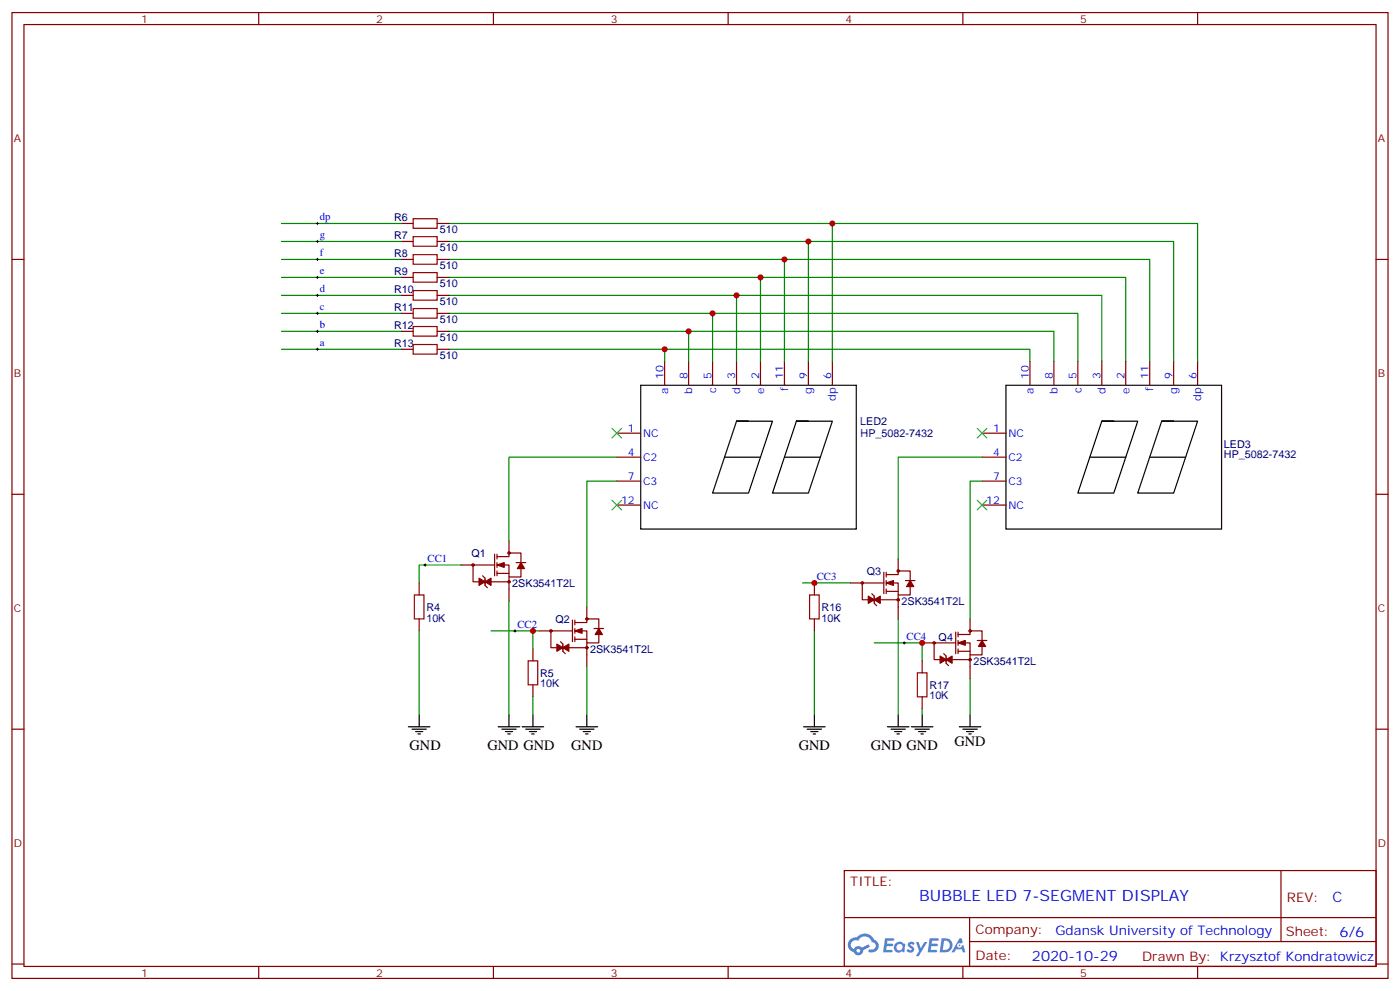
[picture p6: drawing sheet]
<svg xmlns="http://www.w3.org/2000/svg" width="412mm" height="292mm" viewBox="0 0 412 292" stroke-linecap="round" stroke-linejoin="round" font-family="sans-serif">
<g fill="none" stroke="#870000" stroke-width=".35">
<path d="M3.5 3.7h405.4v284.3h-405.4zM7.1 7.2h398.2v277.3h-398.2zM76.2 3.7v3.5M145.3 3.7v3.5M214.5 3.7v3.5M283.6 3.7v3.5M352.8 3.7v3.5M3.5 76.4h3.6M405.3 76.4h3.6M3.5 145.5h3.6M405.3 145.5h3.6M3.5 214.7h3.6"/>
<path d="M405.3 214.7h3.6M248.7 256.3h156.6v28.2h-156.6zM377.3 256.3v20.9M248.7 270.1h156.5M285.6 277.2h119.6M285.6 270.1v14.2M3.5 283.8h3.6M76.2 284.5v3.5M145.3 284.5v3.5M214.5 284.5v3.5M283.6 284.5v3.5M352.8 284.5v3.5"/>
<path d="M405.3 283.8h3.6"/>
</g>
<g fill="#5487ff">
<path d="M267.7 277.5a1.22 1.22 0 0 1 1.7 .2l-.4 .6a.47 .47 0 0 0-.3-.4 .47 .47 0 0 0-.5 .2l.1 .2a1.14 1.14 0 0 1 .8 1.8 1.14 1.14 0 0 1-1.9 0l-.2-.2 .5-.6 .7 .5a.29 .29 0 0 0 .3-.3 .29 .29 0 0 0-.2-.3 1.04 1.04 0 0 1-.6-1.7z"/>
<path d="M260.7 276.2h2.4l.3 .2-.2 .5-1.8 .1-.1 .8h1.5l.3 .4-.3 .4h-1.6l-.2 1.1h1.7l.2 .3-.2 .3-2.6 .1z"/>
<path d="M273.8 276.2h2.4l.3 .2-.1 .5-1.8 .1-.2 .8h1.6l.3 .4-.4 .4-1.6-.1-.1 1.1 1.7 .1 .2 .3-.2 .3-2.6 .1z"/>
<path d="M282.6 276.2h.7l.3 1.3-.6 .3a.69 .69 0 0 0-1 .3 .69 .69 0 0 0 .4 .9 .69 .69 0 0 0 .9-.6l.5-.2 .6 2.2h-.8l-.2-.9h-1.8l-.5 .9h-.8z"/>
<path d="M269.8 277.3h.8l.6 1.8 1.1-1.8h.9l-2.6 4.2h-.8l.9-1.5z"/>
<path d="M277.4 276.2l-.6 4.2h1.3a2.11 2.11 0 0 0 2.5-2.1 2.11 2.11 0 0 0-2.5-2.1zM278.1 277a1.39 1.39 0 0 1 1.7 1.4 1.39 1.39 0 0 1-1.8 1.2h-.3z"/>
<path d="M263.7 277.8a1.54 1.54 0 0 0-.1 2.2 1.54 1.54 0 0 0 2.2 .1l.6 .3 .3-2.3-.2-.3h-.4a1.49 1.49 0 0 0-2.4 0zM264 278.8a.94 .94 0 0 1 1.8 0 .94 .94 0 0 1-1.8 0z"/>
<path d="M250.4 276.6a2.18 2.18 0 0 0 1.1 3.7 1.44 1.44 0 0 0 1.6 .9 1.44 1.44 0 0 0 1.2-1.4l2-1.1-.5-.7-1.9 1a1.47 1.47 0 0 0-2.4 .4 1.39 1.39 0 0 1-.7-1.9 1.39 1.39 0 0 1 2-.5 2.12 2.12 0 0 1 2.2-1.3 2.12 2.12 0 0 1 1.9 1.7 1.14 1.14 0 0 1 1.1 1.4 1.14 1.14 0 0 1-1.7 .7 .43 .43 0 0 0-.5 .4 .43 .43 0 0 0 .4 .5 1.98 1.98 0 0 0 2.5-1.2 1.98 1.98 0 0 0-1.2-2.6 3.1 3.1 0 0 0-5.3-.6l-.9 .1zM252.3 279.9a.55 .55 0 0 1 1.1 0 .55 .55 0 0 1-1.1 0z"/>
<circle cx="282.6" cy="278.3" r=".26"/>
</g>
<g fill="none" stroke="#000" stroke-width=".35">
<path d="M188.7 113.4h63.5v42.4h-63.5zM296.3 113.4h63.5v42.4h-63.5zM213.4 134.6h10.6M217 124l-7.1 21.2h10.6l7-21.2h-10.5h3.5M231.1 134.6h10.6M234.6 124l-7.1 21.2h10.6l7.1-21.2h-10.6h3.5M321 134.6h10.6M324.6 124l-7.1 21.2h10.6l7-21.2h-10.5h3.5M338.7 134.6h10.5M342.2 124l-7.1 21.2h10.6l7.1-21.2h-10.6h3.5M120.3 214h6.3M121.4 214.7h4.2"/>
<path d="M122.4 215.4h2.1M123.1 216.1h.7M123.5 210.4v3.6M146.8 214h6.3M147.8 214.7h4.2M148.9 215.4h2.1M149.6 216.1h.7M149.9 210.4v3.6M153.8 214h6.4M154.9 214.7h4.2M155.9 215.4h2.1M156.6 216.1h.7"/>
<path d="M157 210.4v3.6M169.7 214h6.3M170.7 214.7h4.3M171.8 215.4h2.1M172.5 216.1h.7M172.9 210.4v3.6M236.7 214h6.4M237.8 214.7h4.2M238.8 215.4h2.1M239.5 216.1h.7M239.9 210.4v3.6M261.4 214h6.4"/>
<path d="M262.5 214.7h4.2M263.5 215.4h2.1M264.2 216.1h.7M264.6 210.4v3.6M268.5 214h6.3M269.5 214.7h4.3M270.6 215.4h2.1M271.3 216.1h.7M271.6 210.4v3.6M282.6 214h6.3M283.6 214.7h4.3M284.7 215.4h2.1"/>
<path d="M285.4 216.1h.7M285.8 210.4v3.6"/>
</g>
<g fill="none" stroke="#870000" stroke-width=".35">
<path d="M118.2 65.8h3.5M118.2 71.1h3.5M118.2 76.4h3.5M128.8 65.8h3.5M128.8 71.1h3.5M128.8 76.4h3.5M118.2 81.7h3.5M118.2 87h3.5M118.2 92.3h3.5M118.2 97.5h3.5M128.8 81.7h3.5M128.8 87h3.5"/>
<path d="M128.8 92.3h3.5M128.8 97.5h3.5M118.2 102.8h3.5M128.8 102.8h3.5M195.8 106.4v7M202.8 106.4v7M209.9 106.4v7M217 106.4v7M224 106.4v7M231.1 106.4v7M238.1 106.4v7M245.2 106.4v7"/>
<path d="M303.4 106.4v7M310.4 106.4v7M317.5 106.4v7M324.6 106.4v7M331.6 106.4v7M338.7 106.4v7M345.7 106.4v7M352.8 106.4v7M181.7 127.5h7M181.7 134.6h7M289.3 127.5h7M289.3 134.6h7"/>
<path d="M149.9 159.3v3.5M181.7 141.6h7M181.7 148.7h7M289.3 141.6h7M289.3 148.7h7M123.5 171.6v3.6M135.8 166.3h9.9M139.3 166.3v5h10.6M142.2 169.5l.7 .7v2.1l.7 .7M145.7 163.2v6.3M146.4 163.9h3.5v-1.1h3.6v2.8M146.4 166.3h3.5v3.6h3.6v-2.5"/>
<path d="M146.4 168.8h3.5M146.4 163.2v1.4M146.4 165.6v1.4M146.4 168.1v1.4M149.9 169.9v7M152 165.6h2.9M172.9 178.7v3.5M239.9 171.6v3.6M250.5 171.6h9.8M254 171.6v5h10.6M256.8 174.8l.7 .7v2.1l.7 .7M260.3 168.5v6.3"/>
<path d="M261.1 169.2h3.5v-1.1h3.5v2.8M261.1 171.6h3.5v3.6h3.5v-2.5M261.1 174.1h3.5M261.1 168.5v1.4M261.1 170.9v1.4M261.1 173.4v1.4M264.6 164.6v3.5M264.6 175.2v7M266.7 170.9h2.8M123.5 182.2v3.5M157 191v3.6M158.7 185.7h9.9"/>
<path d="M162.3 185.7v5h10.6M165.1 188.9l.7 .7v2.1l.7 .7M168.6 182.6v6.3M169.3 183.3h3.6v-1.1h3.5v2.8M169.3 185.7h3.6v3.6h3.5v-2.5M169.3 188.2h3.6M169.3 182.6v1.4M169.3 185v1.4M169.3 187.5v1.4M172.9 189.3v7M175 185h2.8M239.9 182.2v3.5"/>
<path d="M271.6 189.3h9.9M271.6 194.6v3.5M275.2 189.3v4.9h10.6M278 192.4l.7 .7v2.2l.7 .7M281.5 186.1v6.3M282.2 186.8h3.6v-1.1h3.5v2.9M282.2 189.3h3.6v3.5h3.5v-2.5M282.2 191.7h3.6M282.2 186.1v1.4M282.2 188.6v1.4M282.2 191v1.4M285.8 182.2v3.5"/>
<path d="M285.8 192.8v7M287.9 188.6h2.8M157 201.6v3.5M271.6 205.1v3.6"/>
<circle cx="139.3" cy="166.3" r=".35"/>
<circle cx="149.9" cy="162.8" r=".35"/>
<circle cx="149.9" cy="171.3" r=".35"/>
<circle cx="254" cy="171.6" r=".35"/>
<circle cx="264.6" cy="176.6" r=".35"/>
<circle cx="264.6" cy="168.1" r=".35"/>
<circle cx="162.3" cy="185.7" r=".35"/>
<circle cx="172.9" cy="182.2" r=".35"/>
<circle cx="172.9" cy="190.7" r=".35"/>
<circle cx="275.2" cy="189.3" r=".35"/>
<circle cx="285.8" cy="194.2" r=".35"/>
<circle cx="285.8" cy="185.7" r=".35"/>
</g>
<g fill="none" stroke="#008700" stroke-width=".35">
<path d="M82.9 65.8h35.3M82.9 71.1h35.3M82.9 76.4h35.3M132.3 76.4h98.8v30M132.3 71.1h105.8v35.3M132.3 65.8h112.9v40.6M231.1 76.4h107.6v30M238.1 71.1h107.6v35.3M245.2 65.8h107.6v40.6M82.9 81.7h35.3M82.9 87h35.3M82.9 92.3h35.3"/>
<path d="M82.9 97.5h35.3M132.3 97.5h70.5v8.9M132.3 92.3h77.6v14.1M132.3 87h84.7v19.4M132.3 81.7h91.7v24.7M202.8 97.5h107.6v8.9M209.9 92.3h107.6v14.1M217 87h107.6v19.4M224 81.7h107.6v24.7M82.9 102.8h35.3M132.3 102.8h63.5v3.6M195.8 102.8h107.6v3.6"/>
<path d="M181.7 134.6h-31.8v24.7M289.3 134.6h-24.7v30M181.7 141.6h-8.8v37.1M289.3 141.6h-3.5v40.6M135.8 166.3h-12.3v5.3M149.9 176.9v33.5M236.4 171.6h14.1M123.5 185.7v24.7M144.6 185.7h14.1M157 185.7v5.3M172.9 196.3v14.1M239.9 185.7v24.7"/>
<path d="M257.5 189.3h14.1v5.3M264.6 182.2v28.2M285.8 199.8v10.6M157 205.1v5.3M271.6 208.7v1.7"/>
</g>
<path d="M121.7 64.4h7.1v2.8h-7.1zM121.7 69.7h7.1v2.8h-7.1zM121.7 75h7.1v2.8h-7.1zM121.7 80.3h7.1v2.8h-7.1zM121.7 85.5h7.1v2.9h-7.1zM121.7 90.8h7.1v2.9h-7.1zM121.7 96.1h7.1v2.9h-7.1zM121.7 101.4h7.1v2.8h-7.1zM122.1 175.2h2.8v7h-2.8zM238.5 175.2h2.8v7h-2.8zM155.6 194.6h2.8v7h-2.8zM270.2 198.1h2.8v7h-2.8z" fill="none" stroke="#a10000" stroke-width=".35"/>
<g fill="#870000" stroke="#870000" stroke-width=".35">
<path d="M146.4 166.3l2.1-.7v1.4z"/>
<path d="M153.5 165.6l1 1.8h-2.1z"/>
<path d="M142.9 171.3l1.7-1.1v2.1z"/>
<path d="M141.1 170.2l1.8 1.1-1.8 1z"/>
<path d="M169.3 185.7l2.1-.7v1.4z"/>
<path d="M176.4 185l1 1.8h-2.1z"/>
<path d="M165.8 190.7l1.8-1.1v2.1z"/>
<path d="M164 189.6l1.8 1.1-1.8 1z"/>
<path d="M261.1 171.6l2.1-.7v1.4z"/>
<path d="M268.1 170.9l1.1 1.8h-2.1z"/>
<path d="M257.5 176.6l1.8-1.1v2.1z"/>
<path d="M255.8 175.5l1.7 1.1-1.7 1z"/>
<path d="M282.2 189.3l2.1-.7v1.4z"/>
<path d="M289.3 188.6l1 1.7h-2.1z"/>
<path d="M278.7 194.2l1.8-1.1v2.2z"/>
<path d="M276.9 193.1l1.8 1.1-1.8 1.1z"/>
</g>
<g fill="none" stroke="#000" stroke-width=".29">
<path d="M93.1 76.4h.7M93.1 71.1h.7M93.1 65.8h.7M93.5 65.4v.7M93.5 70.7v.7M93.5 76v.7M93.1 97.5h.7M93.1 92.3h.7M93.1 87h.7M93.1 81.7h.7M93.5 81.3v.7M93.5 86.6v.7"/>
<path d="M93.5 91.9v.7M93.5 97.2v.7M93.1 102.8h.7M93.5 102.5v.7M124.9 166.3h.7M125.2 166v.7M239.5 171.6h.7M239.9 171.3v.7M151.3 185.7h.7M151.7 185.4v.7M266 189.3h.7M266.3 188.9v.7"/>
</g>
<path d="M180.3 126.1l2.8 2.8M183.1 126.1l-2.8 2.8M287.9 126.1l2.8 2.8M290.7 126.1l-2.8 2.8M180.3 147.3l2.8 2.8M183.1 147.3l-2.8 2.8M287.9 147.3l2.8 2.8M290.7 147.3l-2.8 2.8" fill="none" stroke="#3c3" stroke-width=".35"/>
<g fill="#c00">
<circle cx="195.8" cy="102.8" r=".88"/>
<circle cx="202.8" cy="97.5" r=".88"/>
<circle cx="209.9" cy="92.3" r=".88"/>
<circle cx="217" cy="87" r=".88"/>
<circle cx="224" cy="81.7" r=".88"/>
<circle cx="231.1" cy="76.4" r=".88"/>
<circle cx="238.1" cy="71.1" r=".88"/>
<circle cx="245.2" cy="65.8" r=".88"/>
<circle cx="239.9" cy="171.6" r=".88"/>
<circle cx="271.6" cy="189.3" r=".88"/>
<circle cx="157" cy="185.7" r=".88"/>
</g>
<text font-size="4.6" fill="#00f" x="270.8" y="265.3">BUBBLE LED 7-SEGMENT DISPLAY</text>
<g font-size="4.2">
<text x="120.7" y="220.7">GND</text>
<text x="143.6" y="220.7">GND GND</text>
<text x="168.3" y="220.7">GND</text>
<text x="235.3" y="220.7">GND</text>
<text x="256.5" y="220.7">GND GND</text>
<text x="281.2" y="219.6">GND</text>
</g>
<g font-size="4.2" fill="#00f">
<text x="392.5" y="265.6">C</text>
<text x="304" y="282.9">2020-10-29</text>
</g>
<g font-size="3.9" fill="#800">
<text x="250.5" y="260.9">TITLE:</text>
<text x="379.1" y="265.6">REV:</text>
<text x="287.4" y="275.1">Company:</text>
<text x="378.7" y="275.7">Sheet: 6/6</text>
<text x="287.4" y="282.8">Date:</text>
<text x="336.4" y="282.8">Drawn By: Krzysztof Kondratowicz</text>
</g>
<text font-size="3.9" fill="#00f" x="310.9" y="275.1">Gdansk University of Technology</text>
<g font-size="3.2" fill="#800">
<text x="41.6" y="6.7">1</text>
<text x="110.8" y="6.7">2</text>
<text x="179.9" y="6.7">3</text>
<text x="249.1" y="6.7">4</text>
<text x="318.2" y="6.7">5</text>
<text x="4.1" y="41.8">A</text>
<text x="405.9" y="41.8">A</text>
<text x="4.1" y="110.9">B</text>
<text x="405.9" y="110.9">B</text>
<text x="4.1" y="180.1">C</text>
<text x="405.9" y="180.1">C</text>
<text x="4.1" y="249.2">D</text>
<text x="405.9" y="249.2">D</text>
<text x="41.6" y="287.5">1</text>
<text x="110.8" y="287.5">2</text>
<text x="179.9" y="287.5">3</text>
<text x="249.1" y="287.5">4</text>
<text x="318.2" y="287.5">5</text>
</g>
<g font-size="3.2" fill="#00f">
<text x="94.2" y="64.9">dp</text>
<text x="94.2" y="70.2">g</text>
<text x="94.2" y="75.5">f</text>
<text x="94.2" y="80.8">e</text>
<text x="94.2" y="86.1">d</text>
<text x="94.2" y="91.4">c</text>
<text x="94.2" y="102">a</text>
<text x="94.2" y="96.7">b</text>
<text x="195.4" y="111.7" transform="rotate(-90 195.4 111.7)">10</text>
<text x="202.5" y="111.7" transform="rotate(-90 202.5 111.7)">8</text>
<text x="209.5" y="111.7" transform="rotate(-90 209.5 111.7)">5</text>
<text x="216.6" y="111.7" transform="rotate(-90 216.6 111.7)">3</text>
<text x="223.7" y="111.7" transform="rotate(-90 223.7 111.7)">2</text>
<text x="230.7" y="111.7" transform="rotate(-90 230.7 111.7)">11</text>
<text x="237.8" y="111.7" transform="rotate(-90 237.8 111.7)">9</text>
<text x="244.8" y="111.7" transform="rotate(-90 244.8 111.7)">6</text>
<text x="303" y="111.7" transform="rotate(-90 303 111.7)">10</text>
<text x="310.1" y="111.7" transform="rotate(-90 310.1 111.7)">8</text>
<text x="317.1" y="111.7" transform="rotate(-90 317.1 111.7)">5</text>
<text x="324.2" y="111.7" transform="rotate(-90 324.2 111.7)">3</text>
<text x="331.3" y="111.7" transform="rotate(-90 331.3 111.7)">2</text>
<text x="338.3" y="111.7" transform="rotate(-90 338.3 111.7)">11</text>
<text x="345.4" y="111.7" transform="rotate(-90 345.4 111.7)">9</text>
<text x="352.4" y="111.7" transform="rotate(-90 352.4 111.7)">6</text>
<text x="196.8" y="116" transform="rotate(-90 196.8 116)">a</text>
<text x="203.9" y="116.1" transform="rotate(-90 203.9 116.1)">b</text>
<text x="211" y="115.8" transform="rotate(-90 211 115.8)">c</text>
<text x="218" y="116.1" transform="rotate(-90 218 116.1)">d</text>
<text x="225.1" y="116" transform="rotate(-90 225.1 116)">e</text>
<text x="232.1" y="115.2" transform="rotate(-90 232.1 115.2)">f</text>
<text x="239.2" y="116.1" transform="rotate(-90 239.2 116.1)">g</text>
<text x="246.2" y="118.1" transform="rotate(-90 246.2 118.1)">dp</text>
<text x="304.4" y="116" transform="rotate(-90 304.4 116)">a</text>
<text x="311.5" y="116.1" transform="rotate(-90 311.5 116.1)">b</text>
<text x="318.6" y="115.8" transform="rotate(-90 318.6 115.8)">c</text>
<text x="325.6" y="116.1" transform="rotate(-90 325.6 116.1)">d</text>
<text x="332.7" y="116" transform="rotate(-90 332.7 116)">e</text>
<text x="339.7" y="115.2" transform="rotate(-90 339.7 115.2)">f</text>
<text x="346.8" y="116.1" transform="rotate(-90 346.8 116.1)">g</text>
<text x="353.8" y="118.1" transform="rotate(-90 353.8 118.1)">dp</text>
<text x="185" y="127.2">1</text>
<text x="189.4" y="128.6">NC</text>
<text x="292.6" y="127.2">1</text>
<text x="297" y="128.6">NC</text>
<text x="185" y="134.2">4</text>
<text x="189.4" y="135.6">C2</text>
<text x="292.6" y="134.2">4</text>
<text x="297" y="135.6">C2</text>
<text x="185" y="141.3">7</text>
<text x="189.4" y="142.7">C3</text>
<text x="292.6" y="141.3">7</text>
<text x="297" y="142.7">C3</text>
<text x="182.9" y="148.3">12</text>
<text x="189.4" y="149.8">NC</text>
<text x="290.5" y="148.3">12</text>
<text x="297" y="149.8">NC</text>
<text x="125.9" y="165.5">CC1</text>
<text x="240.6" y="170.7">CC3</text>
<text x="152.4" y="184.9">CC2</text>
<text x="267.1" y="188.4">CC4</text>
</g>
<g font-size="3.2" fill="#000080">
<text x="116.1" y="65.2">R6</text>
<text x="116.1" y="70.5">R7</text>
<text x="129.5" y="68.7">510</text>
<text x="116.1" y="75.8">R8</text>
<text x="129.5" y="74">510</text>
<text x="116.1" y="81.1">R9</text>
<text x="129.5" y="79.3">510</text>
<text x="116.1" y="86.4">R10</text>
<text x="129.5" y="84.6">510</text>
<text x="129.5" y="89.9">510</text>
<text x="116.1" y="91.7">R11</text>
<text x="129.5" y="95.2">510</text>
<text x="116.1" y="97">R12</text>
<text x="129.5" y="100.5">510</text>
<text x="116.1" y="102.2">R13</text>
<text x="129.5" y="105.8">510</text>
<text x="253.4" y="125.1">LED2</text>
<text x="253.5" y="128.6">HP_5082-7432</text>
<text x="360.5" y="131.8">LED3</text>
<text x="360.5" y="134.9">HP_5082-7432</text>
<text x="138.9" y="163.9">Q1</text>
<text x="150.9" y="172.7">2SK3541T2L</text>
<text x="255.3" y="169.2">Q3</text>
<text x="125.6" y="179.9">R4</text>
<text x="242" y="179.9">R16</text>
<text x="265.6" y="178.1">2SK3541T2L</text>
<text x="125.6" y="183">10K</text>
<text x="163.6" y="183.4">Q2</text>
<text x="242" y="183">10K</text>
<text x="276.5" y="188.6">Q4</text>
<text x="173.8" y="192.1">2SK3541T2L</text>
<text x="286.7" y="195.7">2SK3541T2L</text>
<text x="159.1" y="202.4">10K</text>
<text x="159.1" y="199.3">R5</text>
<text x="273.8" y="202.8">R17</text>
<text x="273.8" y="205.9">10K</text>
</g>
</svg>
